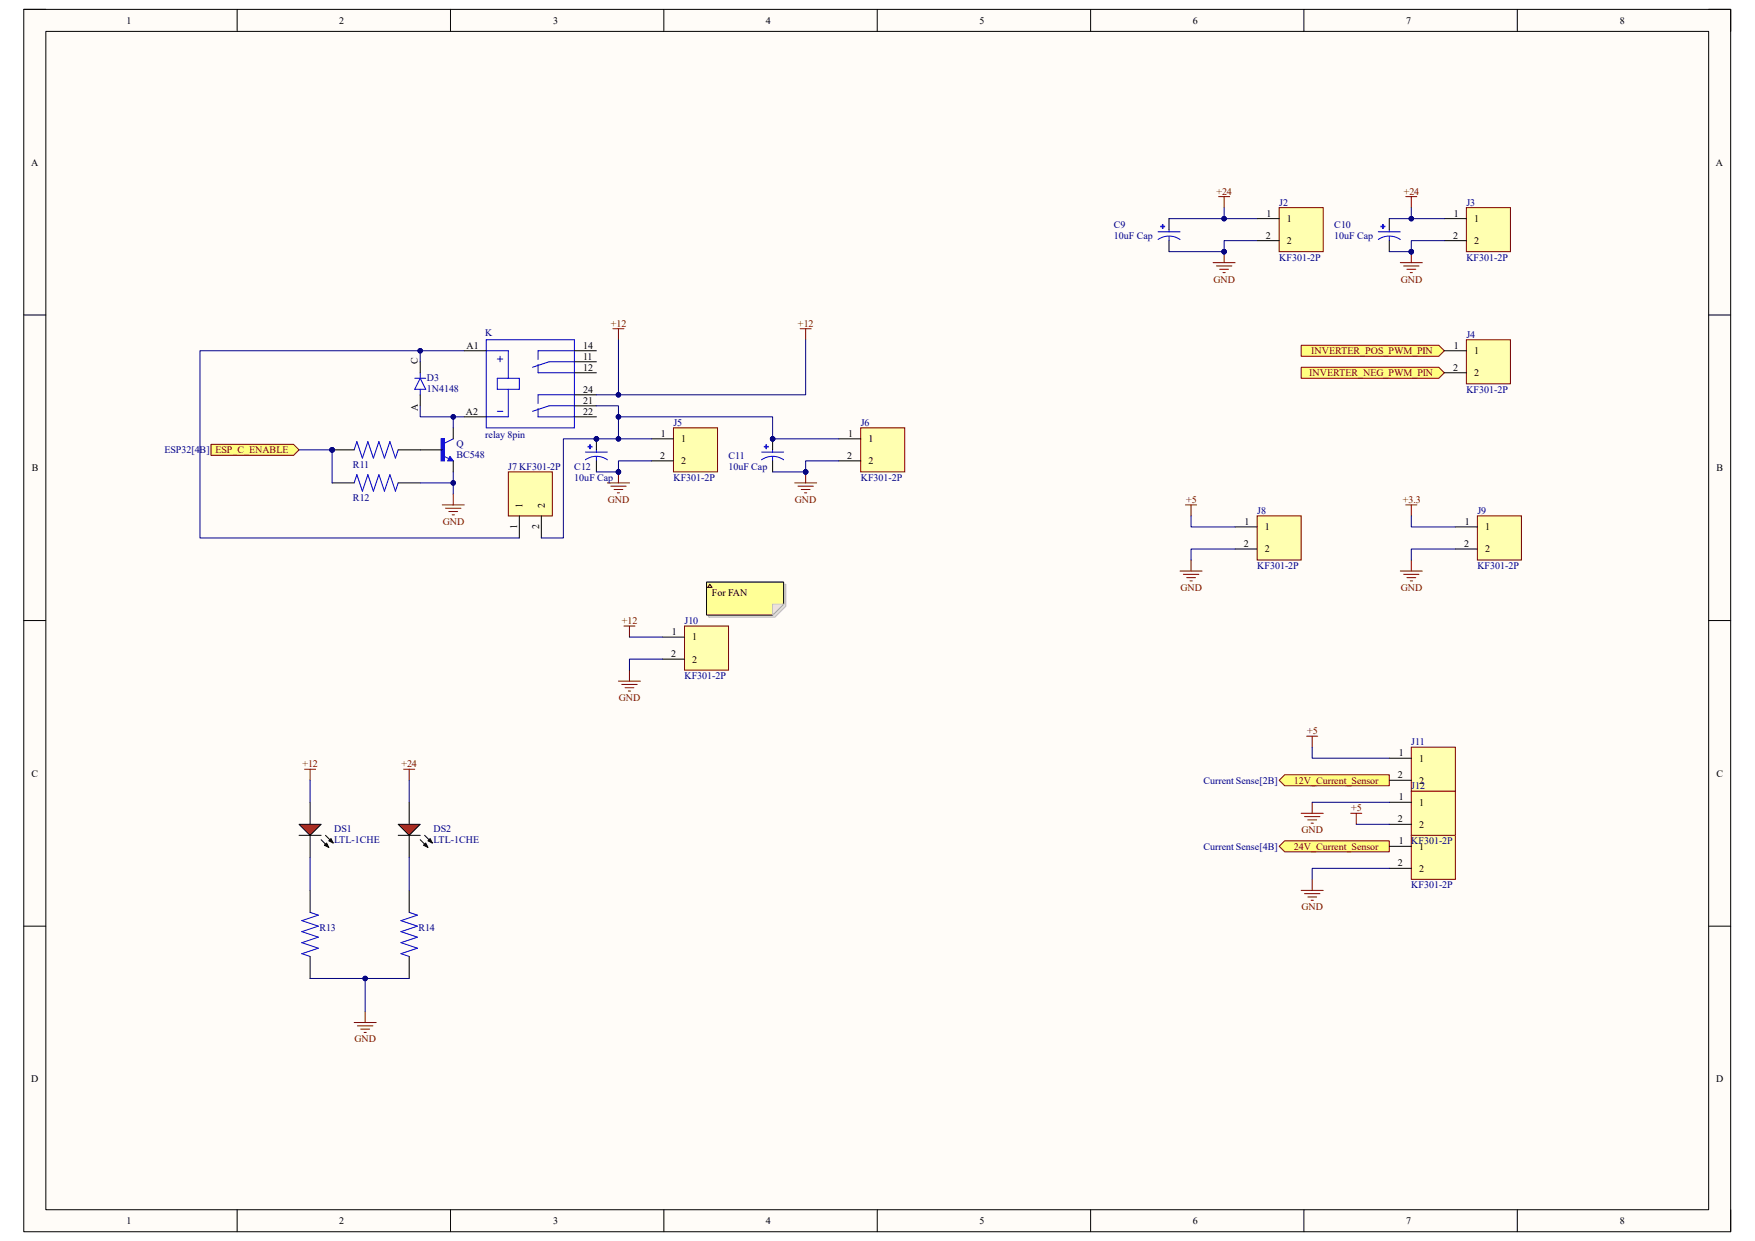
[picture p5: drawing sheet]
<svg xmlns="http://www.w3.org/2000/svg" width="297mm" height="210mm" viewBox="0 0 297 210" stroke-linecap="round" stroke-linejoin="round" font-family="sans-serif">
<path d="M4 1.6h288.9v206.8h-288.9z" fill-rule="evenodd" fill="#fffcf8"/>
<path d="M4 1.6h288.9v206.8h-288.9z" fill="none" stroke="#000" stroke-width=".17"/>
<path d="M7.8 5.3h281.4v199.4h-281.4z" fill-rule="evenodd" fill="#fffcf8"/>
<g fill="none" stroke="#000" stroke-width=".17">
<path d="M4 1.6h3.7M7.8 5.3h281.4v199.4h-281.4zM40.1 1.6v3.7M76.2 1.6v3.7M112.3 1.6v3.7M148.5 1.6v3.7M184.6 1.6v3.7M220.7 1.6v3.7M256.8 1.6v3.7M289.2 1.6h3.7v3.7M4 53.3h3.7M289.2 53.3h3.7"/>
<path d="M4 105h3.8M289.2 105h3.7M4 156.7h3.8M289.2 156.7h3.7M40.1 204.7v3.7M76.2 204.7v3.7M112.4 204.7v3.7M148.5 204.7v3.7M184.6 204.7v3.7M220.7 204.7v3.7M256.8 204.7v3.7M292.9 204.7v3.7"/>
</g>
<path d="M216.5 35.1h7.4v7.5h-7.4z" fill-rule="evenodd" fill="#ffffb0"/>
<path d="M206.2 33.3h1.9M207.2 33.3v1.8M216.5 35.1h7.4v7.5h-7.4zM205.3 44.4h3.7M205.9 45h2.6M206.4 45.6h1.5M207 46.1h.3M207.2 42.6v1.8" fill="none" stroke="#800000" stroke-width=".17"/>
<path d="M212.8 37h3.7M212.8 40.7h3.7" fill="none" stroke="#000" stroke-width=".17"/>
<circle cx="207.2" cy="42.6" r=".37" fill="#000080"/>
<circle cx="207.2" cy="42.6" r=".37" fill="none" stroke="#000080" stroke-width=".17"/>
<path d="M114 72.4h7.4v7.5h-7.4z" fill-rule="evenodd" fill="#ffffb0"/>
<path d="M103.7 55.6h1.9M104.7 55.6v1.9M104.7 79.9v1.8M114 72.4h7.4v7.5h-7.4zM102.8 81.7h3.7M103.4 82.3h2.6M103.9 82.8h1.5M104.5 83.4h.3" fill="none" stroke="#800000" stroke-width=".17"/>
<path d="M110.3 74.3h3.7M110.3 78h3.7" fill="none" stroke="#000" stroke-width=".17"/>
<circle cx="104.7" cy="79.9" r=".37" fill="#000080"/>
<circle cx="104.7" cy="79.9" r=".37" fill="none" stroke="#000080" stroke-width=".17"/>
<path d="M220.2 58.4h23.3l.9 1-.9 .9h-23.3z" fill-rule="evenodd" fill="#ffff80"/>
<path d="M220.2 58.4h23.3l.9 1-.9 .9h-23.3z" fill="none" stroke="#800000" stroke-width=".17"/>
<path d="M220.2 62.2h23.3l.9 .9-.9 .9h-23.3z" fill-rule="evenodd" fill="#ffff80"/>
<path d="M220.2 62.2h23.3l.9 .9-.9 .9h-23.3z" fill="none" stroke="#800000" stroke-width=".17"/>
<path d="M248.2 57.5h7.4v7.4h-7.4z" fill-rule="evenodd" fill="#ffffb0"/>
<path d="M248.2 57.5h7.4v7.4h-7.4z" fill="none" stroke="#800000" stroke-width=".17"/>
<path d="M244.4 59.4h3.8M244.4 63.1h3.8" fill="none" stroke="#000" stroke-width=".17"/>
<path d="M145.7 72.4h7.4v7.5h-7.4z" fill-rule="evenodd" fill="#ffffb0"/>
<path d="M135.4 55.6h1.9M136.3 55.6v1.9M136.3 79.9v1.8M145.7 72.4h7.4v7.5h-7.4zM134.5 81.7h3.7M135 82.3h2.6M135.6 82.8h1.5M136.2 83.4h.3" fill="none" stroke="#800000" stroke-width=".17"/>
<path d="M141.9 74.3h3.8M141.9 78h3.8" fill="none" stroke="#000" stroke-width=".17"/>
<circle cx="136.3" cy="79.9" r=".37" fill="#000080"/>
<circle cx="136.3" cy="79.9" r=".37" fill="none" stroke="#000080" stroke-width=".17"/>
<path d="M248.2 35.1h7.4v7.5h-7.4z" fill-rule="evenodd" fill="#ffffb0"/>
<path d="M237.9 33.3h1.9M238.8 33.3v1.8M248.2 35.1h7.4v7.5h-7.4zM237 44.4h3.7M237.5 45h2.6M238.1 45.6h1.5M238.7 46.1h.3M238.8 42.6v1.8" fill="none" stroke="#800000" stroke-width=".17"/>
<path d="M244.4 37h3.8M244.4 40.7h3.8" fill="none" stroke="#000" stroke-width=".17"/>
<circle cx="238.8" cy="42.6" r=".37" fill="#000080"/>
<circle cx="238.8" cy="42.6" r=".37" fill="none" stroke="#000080" stroke-width=".17"/>
<path d="M212.8 87.3h7.4v7.5h-7.4z" fill-rule="evenodd" fill="#ffffb0"/>
<path d="M199.7 96.6h3.7M200.3 97.2h2.6M200.6 85.4h1.9M200.8 97.8h1.5M201.4 98.3h.4M201.6 85.4v1.9M201.6 94.8v1.8M212.8 87.3h7.4v7.5h-7.4z" fill="none" stroke="#800000" stroke-width=".17"/>
<path d="M209 89.2h3.8M209 92.9h3.8" fill="none" stroke="#000" stroke-width=".17"/>
<path d="M250 87.3h7.5v7.5h-7.5z" fill-rule="evenodd" fill="#ffffb0"/>
<path d="M237 96.6h3.7M237.5 97.2h2.6M237.9 85.4h1.9M238.1 97.8h1.5M238.7 98.3h.3M238.8 85.4v1.9M238.8 94.8v1.8M250 87.3h7.5v7.5h-7.5z" fill="none" stroke="#800000" stroke-width=".17"/>
<path d="M246.3 89.2h3.7M246.3 92.9h3.7" fill="none" stroke="#000" stroke-width=".17"/>
<path d="M217.4 131.1h17.7v1.9h-17.7l-.9-1z" fill-rule="evenodd" fill="#ffff80"/>
<path d="M217.4 131.1h17.7v1.9h-17.7l-.9-1z" fill="none" stroke="#800000" stroke-width=".17"/>
<path d="M217.4 142.3h17.7v1.9h-17.7l-.9-1z" fill-rule="evenodd" fill="#ffff80"/>
<path d="M217.4 142.3h17.7v1.9h-17.7l-.9-1z" fill="none" stroke="#800000" stroke-width=".17"/>
<path d="M238.8 126.4h7.5v7.5h-7.5z" fill-rule="evenodd" fill="#ffffb0"/>
<path d="M238.8 126.4h7.5v7.5h-7.5z" fill="none" stroke="#800000" stroke-width=".17"/>
<path d="M235.1 128.3h3.7M235.1 132h3.7" fill="none" stroke="#000" stroke-width=".17"/>
<path d="M238.8 141.4h7.5v7.4h-7.5z" fill-rule="evenodd" fill="#ffffb0"/>
<path d="M238.8 141.4h7.5v7.4h-7.5z" fill="none" stroke="#800000" stroke-width=".17"/>
<path d="M235.1 143.2h3.7M235.1 146.9h3.7" fill="none" stroke="#000" stroke-width=".17"/>
<path d="M238.8 133.9h7.5v7.5h-7.5z" fill-rule="evenodd" fill="#ffffb0"/>
<g fill="none" stroke="#800000" stroke-width=".17">
<path d="M74.8 85.4h3.8M75.4 86h2.6M76 86.6h1.5M76.5 87.1h.4M76.7 83.6v1.8M220.2 137.6h3.7M220.8 138.2h2.6M221.1 124.6h1.9M221.3 138.8h1.5M221.9 139.3h.4M222.1 124.6v1.8M222.1 135.8v1.8"/>
<path d="M228.6 137.6h1.9M229.5 137.6v1.9M238.8 133.9h7.5v7.5h-7.5zM220.2 150.7h3.7M220.8 151.2h2.6M221.3 151.8h1.5M221.9 152.4h.4M222.1 148.8v1.9"/>
</g>
<path d="M78.6 59.4h3.7M97.2 59.4h3.7M78.6 70.5h3.7M97.2 70.5h3.7M97.2 61.2h3.7M97.2 63.1h3.7M97.2 66.8h3.7M97.2 68.7h3.7M235.1 135.8h3.7M235.1 139.5h3.7" fill="none" stroke="#000" stroke-width=".17"/>
<g fill="none" stroke="#00f" stroke-width=".17">
<path d="M82.3 57.5h14.9v14.9h-14.9zM82.3 59.4h3.7v4.6M97.2 59.4h-6.1v1.4M84.2 64h3.7v1.9h-3.7zM84.2 60.8h.9M84.2 69.6h.9M84.6 60.3v.9M86 65.9v4.6h-3.7M91.1 69.1v1.4h6.1M91.1 61.7v1.4h6.1M97.2 66.8h-6.1v1.5M97.2 68.7h-4.3l-2.8 .9"/>
<path d="M97.2 61.2h-4.3l-2.8 1"/>
</g>
<path d="M86 79.9h7.5v7.4h-7.5z" fill-rule="evenodd" fill="#ffffb0"/>
<path d="M86 79.9h7.5v7.4h-7.5z" fill="none" stroke="#800000" stroke-width=".17"/>
<path d="M87.9 87.3v3.7M91.6 87.3v3.7" fill="none" stroke="#000" stroke-width=".17"/>
<path d="M74.7 74.3h.5v3.7h-.5z" fill-rule="evenodd" fill="#00f"/>
<path d="M74.7 74.3h.5v3.7h-.5zM75.1 77.2l.9 .4M76.1 77.2l.6 .8h-.9zM76.1 77.6l.1 .2h-.2l.1-.4 .4 .5h-.5M76.7 74.3l-1.5 .7M59.9 81.7l.5-1.4 .9 2.8 1-2.8 .9 2.8 .9-2.8 1 2.8 .9-2.8 .9 2.8 .5-1.4" fill="none" stroke="#00f" stroke-width=".17"/>
<path d="M71.1 76.1h3.7M76.7 72.4v1.9M76.7 78v1.9M56.2 81.7h3.7M67.4 81.7h3.7" fill="none" stroke="#000" stroke-width=".17"/>
<path d="M35.7 75.2h14l.9 .9-.9 1h-14z" fill-rule="evenodd" fill="#ffff80"/>
<path d="M35.7 75.2h14l.9 .9-.9 1h-14z" fill="none" stroke="#800000" stroke-width=".17"/>
<circle cx="56.2" cy="76.1" r=".37" fill="#000080"/>
<circle cx="56.2" cy="76.1" r=".37" fill="none" stroke="#000080" stroke-width=".17"/>
<path d="M59.9 76.1l.5-1.4 .9 2.8 1-2.8 .9 2.8 .9-2.8 1 2.8 .9-2.8 .9 2.8 .5-1.4" fill="none" stroke="#00f" stroke-width=".17"/>
<path d="M56.2 76.1h3.7M67.4 76.1h3.7" fill="none" stroke="#000" stroke-width=".17"/>
<circle cx="56.2" cy="76.1" r=".37" fill="#000080"/>
<circle cx="56.2" cy="76.1" r=".37" fill="none" stroke="#000080" stroke-width=".17"/>
<path d="M115.8 105.9h7.5v7.5h-7.5z" fill-rule="evenodd" fill="#ffffb0"/>
<path d="M104.7 115.3h3.7M105.2 115.8h2.6M105.6 105.9h1.9M105.8 116.4h1.5M106.3 116.9h.4M106.5 105.9v1.9M106.5 113.4v1.9M115.8 105.9h7.5v7.5h-7.5z" fill="none" stroke="#800000" stroke-width=".17"/>
<path d="M112.1 107.8h3.7M112.1 111.5h3.7" fill="none" stroke="#000" stroke-width=".17"/>
<path d="M196.7 38h.1v.7h-.1z" fill-rule="evenodd" fill="#00f"/>
<path d="M196.7 38h.1v.7h-.1z" fill="none" stroke="#00f" stroke-width=".17"/>
<path d="M196.4 38.3h.7v.1h-.7z" fill-rule="evenodd" fill="#00f"/>
<path d="M196 39.2h3.7M196.4 38.3h.7v.1h-.7zM197.8 38.9v.3M197.8 40v.7M196 40.5a3.2 3.2 0 0 1 3.7 0" fill="none" stroke="#00f" stroke-width=".17"/>
<path d="M197.8 37v1.9M197.8 40.7v1.9" fill="none" stroke="#000" stroke-width=".17"/>
<path d="M207.2 35.1v1.9h5.6" fill="none" stroke="#000080" stroke-width=".17"/>
<circle cx="207.2" cy="37" r=".37" fill="#000080"/>
<g fill="none" stroke="#000080" stroke-width=".17">
<path d="M110.3 78h-5.6v1.9"/>
<circle cx="207.2" cy="37" r=".37"/>
</g>
<circle cx="104.7" cy="79.9" r=".37" fill="#000080"/>
<g fill="none" stroke="#000080" stroke-width=".17">
<path d="M212.8 40.7h-5.6v1.9"/>
<circle cx="104.7" cy="79.9" r=".37"/>
</g>
<circle cx="207.2" cy="42.6" r=".37" fill="#000080"/>
<g fill="none" stroke="#000080" stroke-width=".17">
<path d="M141.9 78h-5.6v1.9"/>
<circle cx="207.2" cy="42.6" r=".37"/>
</g>
<circle cx="136.3" cy="79.9" r=".37" fill="#000080"/>
<g fill="none" stroke="#000080" stroke-width=".17">
<path d="M238.8 35.1v1.9h5.6"/>
<circle cx="136.3" cy="79.9" r=".37"/>
</g>
<circle cx="238.8" cy="37" r=".37" fill="#000080"/>
<g fill="none" stroke="#000080" stroke-width=".17">
<path d="M244.4 40.7h-5.6v1.9"/>
<circle cx="238.8" cy="37" r=".37"/>
</g>
<circle cx="238.8" cy="42.6" r=".37" fill="#000080"/>
<g fill="none" stroke="#000080" stroke-width=".17">
<path d="M104.7 57.5v9.3h-3.8M201.6 87.3v1.9h7.4M209 92.9h-7.4v1.9M238.8 87.3v1.9h7.5M246.3 92.9h-7.5v1.9M222.1 126.4v1.9h13M222.1 135.8h13M229.5 139.5h5.6M235.1 146.9h-13v1.9"/>
<circle cx="238.8" cy="42.6" r=".37"/>
</g>
<circle cx="104.7" cy="66.8" r=".37" fill="#000080"/>
<g fill="none" stroke="#000080" stroke-width=".17">
<path d="M136.3 57.5v9.3h-31.6"/>
<circle cx="104.7" cy="66.8" r=".37"/>
</g>
<circle cx="104.7" cy="66.8" r=".37" fill="#000080"/>
<g fill="none" stroke="#000080" stroke-width=".17">
<path d="M100.9 68.7h3.8v1.8h26.1v3.8h11.1"/>
<circle cx="104.7" cy="66.8" r=".37"/>
</g>
<circle cx="104.7" cy="70.5" r=".37" fill="#000080"/>
<circle cx="104.7" cy="70.5" r=".37" fill="none" stroke="#000080" stroke-width=".17"/>
<circle cx="130.8" cy="74.3" r=".37" fill="#000080"/>
<g fill="none" stroke="#000080" stroke-width=".17">
<path d="M104.7 70.5v3.8h5.6"/>
<circle cx="130.8" cy="74.3" r=".37"/>
</g>
<circle cx="104.7" cy="70.5" r=".37" fill="#000080"/>
<circle cx="104.7" cy="70.5" r=".37" fill="none" stroke="#000080" stroke-width=".17"/>
<circle cx="104.7" cy="74.3" r=".37" fill="#000080"/>
<g fill="none" stroke="#000080" stroke-width=".17">
<path d="M104.7 74.3h-9.4v16.7h-3.7"/>
<circle cx="104.7" cy="74.3" r=".37"/>
</g>
<circle cx="100.9" cy="74.3" r=".37" fill="#000080"/>
<circle cx="100.9" cy="74.3" r=".37" fill="none" stroke="#000080" stroke-width=".17"/>
<circle cx="104.7" cy="74.3" r=".37" fill="#000080"/>
<g fill="none" stroke="#000080" stroke-width=".17">
<path d="M78.6 70.5h-1.9v1.9"/>
<circle cx="104.7" cy="74.3" r=".37"/>
</g>
<circle cx="76.7" cy="70.5" r=".37" fill="#000080"/>
<g fill="none" stroke="#000080" stroke-width=".17">
<path d="M78.6 59.4h-44.8v31.6h54.1"/>
<circle cx="76.7" cy="70.5" r=".37"/>
</g>
<circle cx="71.1" cy="59.4" r=".37" fill="#000080"/>
<g fill="none" stroke="#000080" stroke-width=".17">
<path d="M71.1 81.7h5.6v1.9"/>
<circle cx="71.1" cy="59.4" r=".37"/>
</g>
<circle cx="76.7" cy="81.7" r=".37" fill="#000080"/>
<g fill="none" stroke="#000080" stroke-width=".17">
<path d="M76.7 79.9v1.8"/>
<circle cx="76.7" cy="81.7" r=".37"/>
</g>
<circle cx="76.7" cy="81.7" r=".37" fill="#000080"/>
<g fill="none" stroke="#000080" stroke-width=".17">
<path d="M50.6 76.1h5.6"/>
<circle cx="76.7" cy="81.7" r=".37"/>
</g>
<circle cx="56.2" cy="76.1" r=".37" fill="#000080"/>
<g fill="none" stroke="#000080" stroke-width=".17">
<path d="M56.2 76.1v5.6"/>
<circle cx="56.2" cy="76.1" r=".37"/>
</g>
<circle cx="56.2" cy="76.1" r=".37" fill="#000080"/>
<g fill="none" stroke="#000080" stroke-width=".17">
<path d="M106.5 107.8h5.6M112.1 111.5h-5.6v1.9"/>
<circle cx="56.2" cy="76.1" r=".37"/>
</g>
<path d="M234 38h.1v.7h-.1z" fill-rule="evenodd" fill="#00f"/>
<path d="M234 38h.1v.7h-.1z" fill="none" stroke="#00f" stroke-width=".17"/>
<path d="M233.7 38.3h.7v.1h-.7z" fill-rule="evenodd" fill="#00f"/>
<path d="M233.3 39.2h3.7M233.7 38.3h.7v.1h-.7zM235.1 38.9v.3M235.1 40v.7M233.3 40.5a3.2 3.2 0 0 1 3.7 0" fill="none" stroke="#00f" stroke-width=".17"/>
<path d="M235.1 37v1.9M235.1 40.7v1.9" fill="none" stroke="#000" stroke-width=".17"/>
<path d="M197.8 37h9.4" fill="none" stroke="#000080" stroke-width=".17"/>
<circle cx="207.2" cy="37" r=".37" fill="#000080"/>
<g fill="none" stroke="#000080" stroke-width=".17">
<path d="M197.8 42.6h9.4"/>
<circle cx="207.2" cy="37" r=".37"/>
</g>
<circle cx="207.2" cy="42.6" r=".37" fill="#000080"/>
<g fill="none" stroke="#000080" stroke-width=".17">
<path d="M235.1 42.6h3.7"/>
<circle cx="207.2" cy="42.6" r=".37"/>
</g>
<circle cx="238.8" cy="42.6" r=".37" fill="#000080"/>
<g fill="none" stroke="#000080" stroke-width=".17">
<path d="M235.1 37h3.7"/>
<circle cx="238.8" cy="42.6" r=".37"/>
</g>
<circle cx="238.8" cy="37" r=".37" fill="#000080"/>
<circle cx="238.8" cy="37" r=".37" fill="none" stroke="#000080" stroke-width=".17"/>
<path d="M52.5 135.8v3.7M52.5 141.4v3.7" fill="none" stroke="#000" stroke-width=".17"/>
<path d="M50.6 139.5h3.7l-1.8 1.9z" fill="#f00"/>
<path d="M50.6 139.5h3.7l-1.8 1.9zM69.3 135.8v3.7M50.6 141.4h3.7M54.3 142.1l1.3 1.3M54.9 143l.4-.3 .3 .7zM55.1 141.4l1.3 1.3M56 141.9l.4 .8-.8-.4zM69.3 141.4v3.7" fill="none" stroke="#000" stroke-width=".17"/>
<path d="M54.9 143l.4-.3 .3 .7zM56 141.9l.4 .8-.8-.4z" fill="#000"/>
<path d="M67.4 139.5h3.7l-1.8 1.9z" fill="#f00"/>
<path d="M67.4 139.5h3.7l-1.8 1.9zM52.5 150.7v3.7M67.4 141.4h3.7M69.3 150.7v3.7M71.1 142.1l1.3 1.3M71.9 141.4l1.3 1.3M72 142.7l.4 .7-.7-.4zM72.8 141.9l.4 .8-.8-.4zM52.5 161.9v3.7M69.3 161.9v3.7" fill="none" stroke="#000" stroke-width=".17"/>
<path d="M72 142.7l.4 .7-.7-.4zM72.8 141.9l.4 .8-.8-.4z" fill="#000"/>
<path d="M51.5 130.2h1.9M52.5 130.2v1.8M68.3 130.2h1.9M69.3 130.2v1.8" fill="none" stroke="#800000" stroke-width=".17"/>
<path d="M52.5 132v3.8M69.3 132v3.8M52.5 145.1v5.6M69.3 145.1v5.6M52.5 165.6h16.8" fill="none" stroke="#000080" stroke-width=".17"/>
<path d="M52.5 154.4l1.4 .5-2.8 .9 2.8 .9-2.8 1 2.8 .9-2.8 .9 2.8 1-2.8 .9 1.4 .5M69.3 154.4l1.3 .5-2.7 .9 2.7 .9-2.7 1 2.7 .9-2.7 .9 2.7 1-2.7 .9 1.4 .5" fill="none" stroke="#00f" stroke-width=".17"/>
<circle cx="61.8" cy="165.6" r=".37" fill="#000080"/>
<g fill="none" stroke="#000080" stroke-width=".17">
<path d="M61.8 165.6v5.6"/>
<circle cx="61.8" cy="165.6" r=".37"/>
</g>
<path d="M59.9 173h3.8M60.5 173.6h2.6M61.1 174.2h1.4M61.6 174.7h.4M61.8 171.2v1.8" fill="none" stroke="#800000" stroke-width=".17"/>
<circle cx="61.8" cy="165.6" r=".37" fill="#000080"/>
<circle cx="61.8" cy="165.6" r=".37" fill="none" stroke="#000080" stroke-width=".17"/>
<circle cx="130.8" cy="74.3" r=".37" fill="#000080"/>
<circle cx="130.8" cy="74.3" r=".37" fill="none" stroke="#000080" stroke-width=".17"/>
<path d="M129.6 75.3h.1v.6h-.1z" fill-rule="evenodd" fill="#00f"/>
<path d="M129.6 75.3h.1v.6h-.1z" fill="none" stroke="#00f" stroke-width=".17"/>
<path d="M129.3 75.5h.7v.1h-.7z" fill-rule="evenodd" fill="#00f"/>
<path d="M128.9 77.8a3.2 3.2 0 0 1 3.7 0M128.9 76.5h3.7M129.3 75.5h.7v.1h-.7zM130.8 76.1v.4M130.8 77.2v.8" fill="none" stroke="#00f" stroke-width=".17"/>
<path d="M130.8 74.3v1.8" fill="none" stroke="#000" stroke-width=".17"/>
<circle cx="130.8" cy="74.3" r=".37" fill="#000080"/>
<g fill="none" stroke="#000080" stroke-width=".17">
<path d="M130.8 79.9h5.5"/>
<circle cx="130.8" cy="74.3" r=".37"/>
</g>
<path d="M130.8 78v1.9" fill="none" stroke="#000" stroke-width=".17"/>
<circle cx="136.3" cy="79.9" r=".37" fill="#000080"/>
<circle cx="136.3" cy="79.9" r=".37" fill="none" stroke="#000080" stroke-width=".17"/>
<circle cx="100.9" cy="74.3" r=".37" fill="#000080"/>
<circle cx="100.9" cy="74.3" r=".37" fill="none" stroke="#000080" stroke-width=".17"/>
<path d="M99.8 75.3h.1v.6h-.1z" fill-rule="evenodd" fill="#00f"/>
<path d="M99.8 75.3h.1v.6h-.1z" fill="none" stroke="#00f" stroke-width=".17"/>
<path d="M99.5 75.5h.7v.1h-.7z" fill-rule="evenodd" fill="#00f"/>
<path d="M99.1 77.8a3.2 3.2 0 0 1 3.7 0M99.1 76.5h3.7M99.5 75.5h.7v.1h-.7zM100.9 76.1v.4M100.9 77.2v.8" fill="none" stroke="#00f" stroke-width=".17"/>
<path d="M100.9 74.3v1.8" fill="none" stroke="#000" stroke-width=".17"/>
<circle cx="100.9" cy="74.3" r=".37" fill="#000080"/>
<g fill="none" stroke="#000080" stroke-width=".17">
<path d="M100.9 79.9h3.8"/>
<circle cx="100.9" cy="74.3" r=".37"/>
</g>
<path d="M100.9 78v1.9" fill="none" stroke="#000" stroke-width=".17"/>
<circle cx="104.7" cy="79.9" r=".37" fill="#000080"/>
<g fill="none" stroke="#000080" stroke-width=".17">
<path d="M71.1 68.7v1.8h5.6"/>
<circle cx="104.7" cy="79.9" r=".37"/>
</g>
<path d="M70.2 64h1.8M71.1 64l.9 1.9h-1.8zM71.1 63.1v.9M71.1 65.9v.9" fill="none" stroke="#00f" stroke-width=".17"/>
<path d="M71.1 61.2v1.9M71.1 66.8v1.9" fill="none" stroke="#000" stroke-width=".17"/>
<circle cx="76.7" cy="70.5" r=".37" fill="#000080"/>
<g fill="none" stroke="#000080" stroke-width=".17">
<path d="M71.1 59.4v1.8"/>
<circle cx="76.7" cy="70.5" r=".37"/>
</g>
<circle cx="71.1" cy="59.4" r=".37" fill="#000080"/>
<circle cx="71.1" cy="59.4" r=".37" fill="none" stroke="#000080" stroke-width=".17"/>
<path d="M119.9 98.9h13.1v3.7l-1.9 1.9h-11.2z" fill-rule="evenodd" fill="#e0ddd7"/>
<path d="M119.9 98.9h13.1v3.7l-1.9 1.9h-11.2z" fill="none" stroke="#bfbdba" stroke-width=".17"/>
<path d="M119.6 98.5h13v3.7l-1.8 1.9h-11.2z" fill-rule="evenodd" fill="#ffff96"/>
<path d="M119.6 98.5h13v3.7l-1.8 1.9h-11.2z" fill="none" stroke="#000" stroke-width=".17"/>
<path d="M130.8 102.2h1.8l-1.8 1.9z" fill="#f2f0d8"/>
<path d="M130.8 102.2h1.8l-1.8 1.9z" fill="none" stroke="#bfbdba" stroke-width=".17"/>
<path d="M120.1 98.9l.4 .5h-.7z" fill="#ffcc78"/>
<path d="M120.1 98.9l.4 .5h-.7z" fill="none" stroke="#300" stroke-width=".17"/>
<g font-size="1.7">
<text x="21.4" y="4">1</text>
<text x="57.4" y="4">2</text>
<text x="93.6" y="4">3</text>
<text x="129.6" y="4">4</text>
<text x="165.8" y="4">5</text>
<text x="201.8" y="4">6</text>
<text x="238" y="4">7</text>
<text x="274.1" y="4">8</text>
<text x="5.3" y="28">A</text>
<text x="290.4" y="28">A</text>
<text x="214.2" y="40.4">2</text>
<text x="214.3" y="36.7">1</text>
<text x="217.8" y="37.6">1</text>
<text x="217.8" y="41.3">2</text>
<text x="245.9" y="40.4">2</text>
<text x="246" y="36.7">1</text>
<text x="249.5" y="37.6">1</text>
<text x="249.5" y="41.3">2</text>
<text x="79" y="59">A1</text>
<text x="98.7" y="59">14</text>
<text x="246" y="59">1</text>
<text x="249.5" y="59.9">1</text>
<text x="70.7" y="61.6" transform="rotate(-90 70.7 61.6)">C</text>
<text x="98.7" y="60.9">11</text>
<text x="98.7" y="62.7">12</text>
<text x="245.9" y="62.7">2</text>
<text x="249.5" y="63.7">2</text>
<text x="70.7" y="69.5" transform="rotate(-90 70.7 69.5)">A</text>
<text x="78.8" y="70.2">A2</text>
<text x="98.7" y="66.5">24</text>
<text x="98.7" y="68.3">21</text>
<text x="98.7" y="70.2">22</text>
<text x="111.7" y="77.6">2</text>
<text x="111.8" y="73.9">1</text>
<text x="115.3" y="74.8">1</text>
<text x="143.4" y="77.6">2</text>
<text x="143.6" y="73.9">1</text>
<text x="147" y="74.8">1</text>
<text x="5.4" y="79.8">B</text>
<text x="115.3" y="78.6">2</text>
<text x="147" y="78.6">2</text>
<text x="290.5" y="79.8">B</text>
<text x="87.5" y="89.4" transform="rotate(-90 87.5 89.4)">1</text>
<text x="88.4" y="86" transform="rotate(-90 88.4 86)">1</text>
<text x="91.2" y="89.6" transform="rotate(-90 91.2 89.6)">2</text>
<text x="92.2" y="86" transform="rotate(-90 92.2 86)">2</text>
<text x="210.6" y="88.8">1</text>
<text x="214" y="89.7">1</text>
<text x="247.9" y="88.8">1</text>
<text x="251.3" y="89.7">1</text>
<text x="210.5" y="92.5">2</text>
<text x="214" y="93.5">2</text>
<text x="247.8" y="92.5">2</text>
<text x="251.3" y="93.5">2</text>
<text x="120.5" y="100.9">For FAN</text>
<text x="113.7" y="107.4">1</text>
<text x="113.6" y="111.2">2</text>
<text x="117.1" y="108.4">1</text>
<text x="117.1" y="112.1">2</text>
<text x="5.3" y="131.4">C</text>
<text x="236.6" y="131.7">2</text>
<text x="236.7" y="128">1</text>
<text x="240.2" y="128.9">1</text>
<text x="290.5" y="131.4">C</text>
<text x="236.7" y="135.4">1</text>
<text x="240.2" y="132.6">2</text>
<text x="240.2" y="136.4">1</text>
<text x="236.6" y="139.1">2</text>
<text x="236.7" y="142.9">1</text>
<text x="240.2" y="143.8">1</text>
<text x="240.2" y="140.1">2</text>
<text x="236.6" y="146.6">2</text>
<text x="240.2" y="147.5">2</text>
<text x="5.3" y="183.2">D</text>
<text x="290.4" y="183.2">D</text>
<text x="21.4" y="207.2">1</text>
<text x="57.4" y="207.2">2</text>
<text x="93.6" y="207.2">3</text>
<text x="129.6" y="207.2">4</text>
<text x="165.8" y="207.2">5</text>
<text x="201.8" y="207.2">6</text>
<text x="238" y="207.2">7</text>
<text x="274.1" y="207.2">8</text>
</g>
<g font-size="1.7" fill="#800000">
<text x="205.9" y="32.9">+24</text>
<text x="237.6" y="32.9">+24</text>
<text x="205.4" y="47.8">GND</text>
<text x="237.1" y="47.8">GND</text>
<text x="103.4" y="55.3">+12</text>
<text x="135" y="55.3">+12</text>
<text x="221.9" y="59.9">INVERTER_POS_PWM_PIN</text>
<text x="221.6" y="63.7">INVERTER_NEG_PWM_PIN</text>
<text x="74.9" y="88.8">GND</text>
<text x="102.9" y="85.1">GND</text>
<text x="134.5" y="85.1">GND</text>
<text x="200.7" y="85.1">+5</text>
<text x="237.4" y="85.1">+3.3</text>
<text x="199.8" y="100">GND</text>
<text x="237.1" y="100">GND</text>
<text x="105.2" y="105.6">+12</text>
<text x="104.7" y="118.7">GND</text>
<text x="221.2" y="124.2">+5</text>
<text x="51.2" y="129.8">+12</text>
<text x="67.9" y="129.8">+24</text>
<text x="218.9" y="132.6">12V_Current_Sensor</text>
<text x="228.7" y="137.3">+5</text>
<text x="218.9" y="143.8">24V_Current_Sensor</text>
<text x="220.3" y="141">GND</text>
<text x="220.3" y="154.1">GND</text>
<text x="60" y="176.4">GND</text>
</g>
<g font-size="1.7" fill="#000080">
<text x="216.5" y="34.8">J2</text>
<text x="248.2" y="34.8">J3</text>
<text x="188.5" y="38.5">C9</text>
<text x="188.5" y="40.4">10uF Cap</text>
<text x="225.8" y="38.5">C10</text>
<text x="225.8" y="40.4">10uF Cap</text>
<text x="216.5" y="44.1">KF301-2P</text>
<text x="248.2" y="44.1">KF301-2P</text>
<text x="82.1" y="56.9">K</text>
<text x="248.2" y="57.1">J4</text>
<text x="72.2" y="64.4">D3</text>
<text x="72.2" y="66.3">1N4148</text>
<text x="248.2" y="66.5">KF301-2P</text>
<text x="27.8" y="76.7">ESP32[4B] ESP_C_ENABLE</text>
<text x="77.3" y="75.6">Q</text>
<text x="77.3" y="77.5">BC548</text>
<text x="82.1" y="74.1">relay 8pin</text>
<text x="114" y="72.1">J5</text>
<text x="123.3" y="77.6">C11</text>
<text x="145.7" y="72.1">J6</text>
<text x="59.7" y="79.2">R11</text>
<text x="86" y="79.5">J7 KF301-2P</text>
<text x="97.2" y="79.5">C12</text>
<text x="97.2" y="81.4">10uF Cap</text>
<text x="114" y="81.4">KF301-2P</text>
<text x="123.3" y="79.5">10uF Cap</text>
<text x="145.7" y="81.4">KF301-2P</text>
<text x="59.7" y="84.8">R12</text>
<text x="212.8" y="87">J8</text>
<text x="250" y="87">J9</text>
<text x="212.8" y="96.3">KF301-2P</text>
<text x="250" y="96.3">KF301-2P</text>
<text x="115.8" y="105.6">J10</text>
<text x="115.8" y="114.9">KF301-2P</text>
<text x="238.8" y="126.1">J11</text>
<text x="203.7" y="132.6">Current Sense[2B]</text>
<text x="238.8" y="135.4">KF301-2P</text>
<text x="238.8" y="133.6">J12</text>
<text x="56.6" y="140.8">DS1</text>
<text x="56.6" y="142.7">LTL-1CHE</text>
<text x="73.4" y="140.8">DS2</text>
<text x="73.4" y="142.7">LTL-1CHE</text>
<text x="203.7" y="143.8">Current Sense[4B]</text>
<text x="238.8" y="141">J13</text>
<text x="238.8" y="142.9">KF301-2P</text>
<text x="238.8" y="150.3">KF301-2P</text>
<text x="54.1" y="157.6">R13</text>
<text x="70.8" y="157.6">R14</text>
</g>
</svg>
